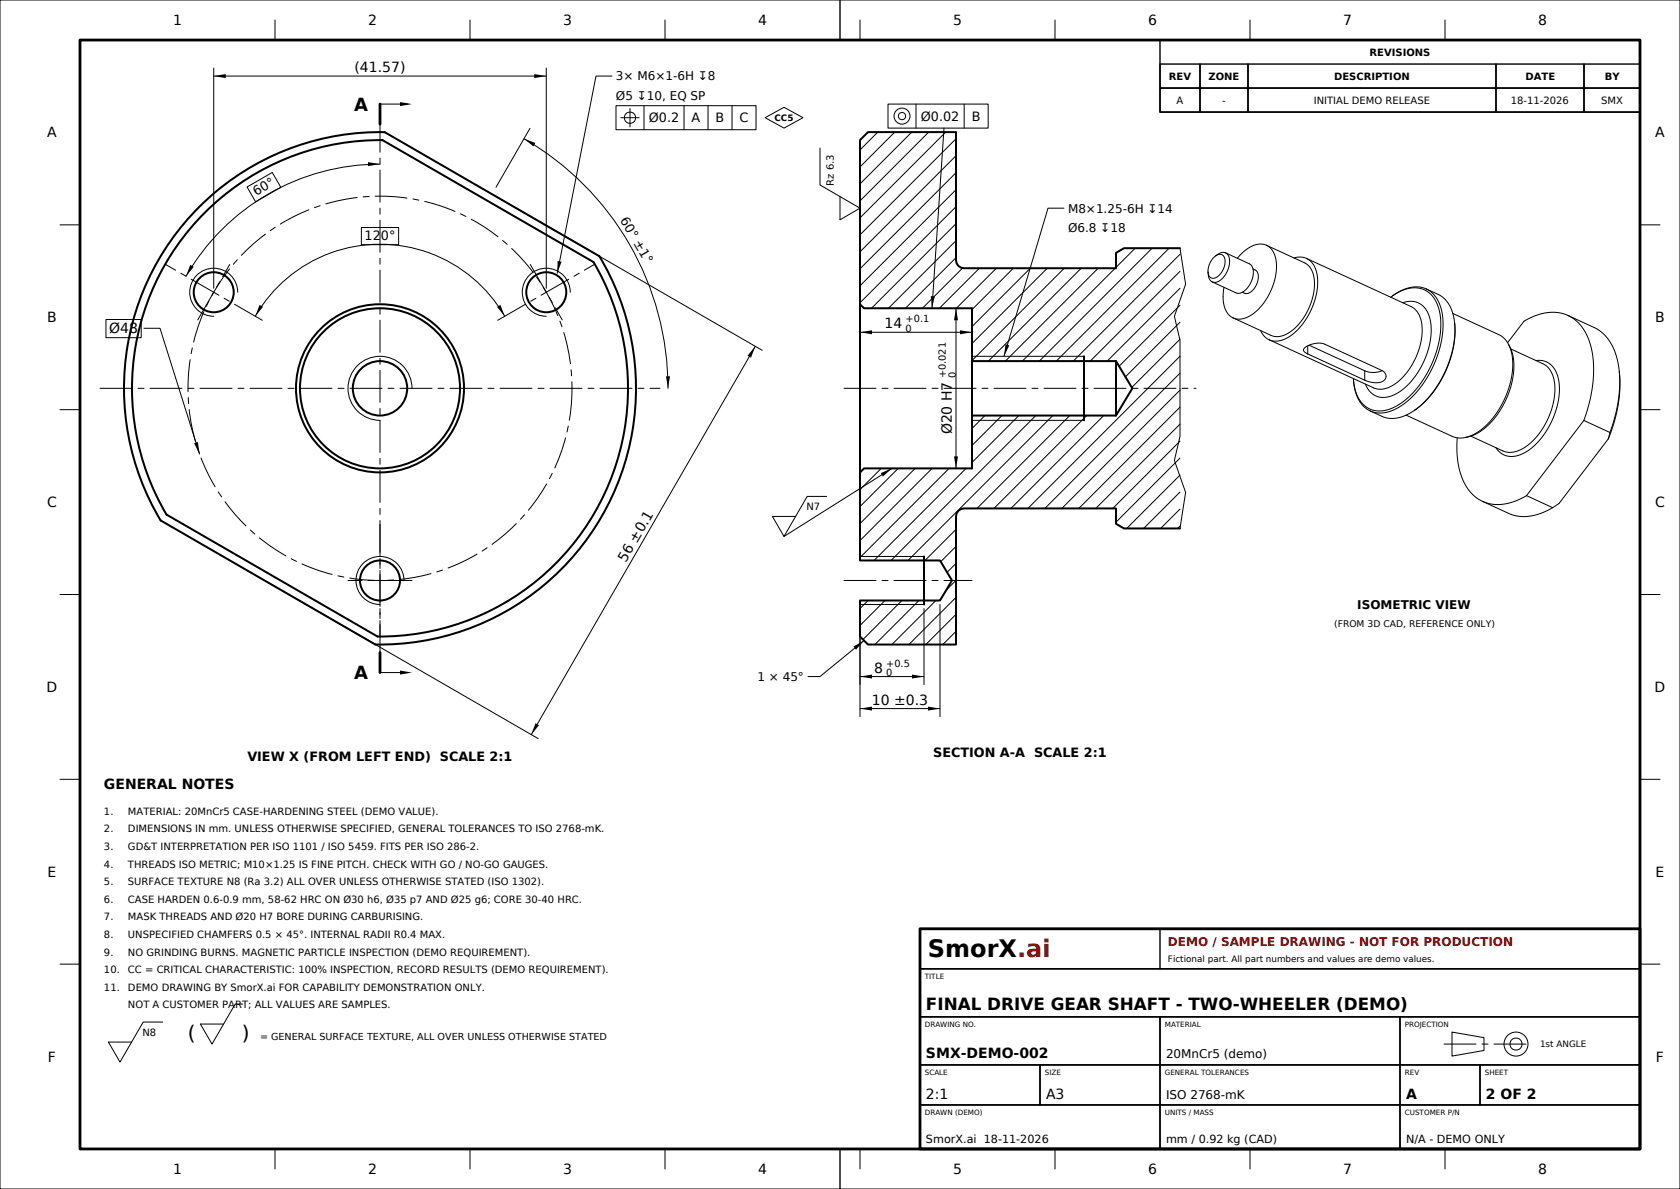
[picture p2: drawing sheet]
<svg xmlns="http://www.w3.org/2000/svg" width="420mm" height="297mm" viewBox="0 0 420 297" stroke-linecap="round" stroke-linejoin="round" font-family="sans-serif">
<g fill="none" stroke="#000" stroke-width=".25">
<path d="M0 0h420v297h-420zM53.4 17v55M53.4 19h83.2M68.8 5v5M117.5 5v5M136.6 17v55M153 19h-4l-9.7 49.2M166.3 5v5M215 5v5M263.7 5v5M312.5 5v5M361.3 5v5"/>
<path d="M95 26h7M131 34.6a72 72 0 0 1 36 62.4M132.5 32l-8.5 14.8M154 26.4h35v6h-35zM155.2 29.4h4.6M157.5 27.1v4.6M161 26.4v6M171 26.4v6M177 26.4v6M183 26.4v6M191.3 29.4l4.7-2.6 4.7 2.6-4.7 2.6zM205 37v9.2l10 5.8-5 2.9v-5.8"/>
<path d="M219.5 33l-4.5 4.5M222 26h25v6h-25zM223.7 33l-8.7 8.7M227.9 33l-12.9 12.9M229 26v6M232.2 33l-17.2 17.2M236 32l-3 45M236.4 33l-21.4 21.4M239 38.9l-24 24M239 34.7l-24 24M241 26v6M15 56.2h5"/>
<path d="M61.8 46.7l6.3-3.6 2.1 3.7-6.3 3.6zM90.3 56.8h9.4v4.3h-9.4zM95 41a56 56 0 0 0-48.5 28M123.9 49l66.6 38.5M239 55.9l-21.1 21.1M239 51.6l-24 24M239 47.4l-24 24M239 43.2l-24 24M266 52h-4l-11 37M410 56.2h5M26.5 79.8h8.8v4.5h-8.8zM59.4 73a6 6 0 0 0-6-6 6 6 0 0 0-6 6 6 6 0 0 0 6 6"/>
<path d="M63.8 79a36 36 0 0 1 62.4 0M142.6 73a6 6 0 0 0-6-6 6 6 0 0 0-6 6 6 6 0 0 0 6 6M239 64.4l-12.6 12.6M239 60.1l-16.9 16.9M239 77v40M240.7 66.9l-10.1 10.1M244.8 67l-10 10M249.1 67l-10 10M253.3 67l-10.3 10.3M257.6 67l-14.6 14.6M261.8 67l-18.8 18.8M266.1 67l-23.1 23.1"/>
<path d="M270.3 67l-23.2 23.2M274.5 67l-23.2 23.2M278.8 67l-23.2 23.2M283.8 62l-4.8 4.8M288 62l-28.2 28.2M292.3 62l-28.2 28.2M295 62l1.4 9-2.8 8 1.4 6v24l-1.4 6 2.8 8-1.4 9M295 76.2l-15.2 15.3M295 72l-18.2 18.2M295 67.8l-22.4 22.4M295 63.5l-26.7 26.7M302 68l.3 1.6 .8 .8"/>
<path d="M303.9 63.9l-.8 .8-.6 1-.4 1.2-.1 1.1M303.9 63.9l1.2-.4 .5 .2 .4 .4 .3 1.4-.5 1.8-1 1.5-1.3 .7h-.5l-.5-.3-.5-1.2M306 71.8l-.2 2.6 .3 2.2 .9 1.8 1.3 1M306.4 63.2l6.4 3 .4 .8 .1 1-.1 1.2-.4 1.3-.7 1.1-.8 .9-.9 .6-.8 .2-6.5-2.9M306.4 63.2l.7 .6 .3 1.1-.1 1.4-.5 1.5-.8 1.3-1 1-1 .4-.9-.1M306.4 63.2l-1.2-.1-1.3 .8M313.3 67.2l.8 .5 .4 .8v1.2l-.4 1.4-.8 1.3-.9 .7-.9 .2-.9-.3M316.6 61.3l9.6 4.4 1.4 1.3 .8 2 .2 2.4-.5 3-.9 2.7-1.5 2.5-1.9 2.3-2.1 1.5-1.9 .7-1.9-.3-9.6-4.4M316.6 61.3l1 .6 .7 1 .5 1.2 .3 1.5-.2 3.5-1.2 3.6-2 3.3-2.5 2.5-1.3 .7-1.3 .4-1.2 .1-1.1-.3M316.6 61.3l-1.6-.3-1.9 .4-1.9 1.3-1.9 1.8M323.5 64.4l1.6-.2 1.5 .4M326.6 64.6l1.1 .7 .8 1.1 .6 1.4 .3 1.6v1.9l-.3 2-1.3 4.1-1 1.9-1.2 1.8-1.4 1.5-1.4 1.2-1.5 .9-1.4 .4-1.4 .1-1.2-.3"/>
<path d="M326.6 64.6l26.1 12 1 .6 .8 1 .6 1.2 .4 3-.4 3.4-1.2 3.6-1.9 3.3-2.4 2.5-2.5 1.6-1.3 .4h-1.3l-1-.3-26.2-12M348.1 73.9l1.6-1 1.6-.6 1.6-.4h1.4l1.4 .3 1.2 .7 1.1 .9 .9 1.3 .6 1.5 .5 1.7 .2 4-.8 4.4-1.6 4.5-2.3 4.1-2.9 3.5-3.2 2.5-1.6 .7-1.6 .5-1.5 .2-1.4-.2-1.3-.5-1.1-.9-.9-1.1-.8-1.4-.5-1.7-.3-1.8M348.1 73.9l-.4 .3M350.7 75.6l2.1-.3 1.9 .4 1.5 1.2 1 1.9 .6 2.5-.1 2.9-.6 3.1-1.2 3-1.7 3.1-1.8 2.3-2 1.8-2.4 1.3-2 .5-2-.4-1.5-1.1-1.1-1.9M356.6 72.2l3.4 1.6 1.7 1.4 1.3 2.4 .7 3.2M356.6 72.2l1 .6 1 .9 1.4 2.4 .7 3.2v3.7a25 25 0 0 1-11.4 19l-1.7 .7-1.8 .4h-1.7l-1.6-.5M356.6 72.2l-2-.5-2 .1-2.3 .8-2.2 1.3M363.2 78.3l11.8 5.4 1.2 .9 1 1.5M392 78.8l7 3.2 2.3 1.8 1.4 1.9 1 2.1 .7 2.4 .4 2.6M392 78.8l2.2 1.5 1.8 2.1 1.4 3 .7 3.2 .3 3.8-.3 4.1-.8 4.2-1.3 4.3M392 78.8l-2-.6-2.3-.2-2.5 .4-2.4 .9-1.8 .9-4.1 5.4M36 82h4l9.9 31.4"/>
<path d="M103 97a8 8 0 0 0-8-8 8 8 0 0 0-8 8 8 8 0 0 0 8 8M188.8 86.5l-56 97M215 83h28M243 89h28M295 93.2l-33.8 33.8M295 89l-38 38M295 84.7l-12.1 12.1M295 80.5l-13.6 13.6M295 97.5l-29.5 29.5M315.1 82.6l.9 1.4 1.3 .9M326.9 88.4l-.7-.4-.3-.4 .1-.5 .4-.4 2.2-.9h2.1l14.8 6.8 .7 .5 .3 .6v.6l-.3 .5-1.2 .7-1.8 .1-2-.6M326.9 88.4l14.3 6.6"/>
<path d="M326.9 86.4v2M327.3 86.2l13.9 6.4M338.3 94.6l.1 .5M338.4 95.1l.4 2.6 .9 2.2 1.3 1.7 1.5 1M341.2 92.6v2.4M345.5 92.6l-2.1 .4-2.2-.4M363.7 80.8v3.4a25.7 25.7 0 0 1-10 18.2M363.7 80.8l-.1 3.9a26.3 26.3 0 0 1-9.9 17.7M377.2 86.1l1 2.7 .3 3.4-.6 3.8-1.4 3.8-2 3.5-2.5 3-2.8 2-2.7 .9M377.2 86.1l.8 2.7 .2 3.4-.7 3.7-1.4 3.7-1.9 3.5-2.4 2.9-2.6 2.1-2.7 1.1M377.7 87.2l8.3 3.8 1 .8 .8 1.2 .8 2.2 .1 2.9-.5 3.2-1.2 3.3-1.7 3.1-2.2 2.5-2.3 1.8-2.1 .9-1.4 .1-1.3-.2-8.3-3.9M384 90.1h1.9l1.6 .8 1.2 1.4 .8 1.9 .4 2.4-.2 2.9-.7 2.9-1 2.7-1.5 2.7-1.7 2.3-2 1.9-2.1 1.3-2 .7-1.8-.1-1.7-.7-1.2-1.4"/>
<path d="M404.8 92.8l.2 4-.4 4.2-1 4.2-1.5 4.4M404.8 92.8l.1 3.6-.3 3.8-.9 3.9-1.2 3.9M15 102.3h5M216.1 117l-1.1 1.1M220.3 117l-5.3 5.3M223 117l-27 17M224.5 117l-9.5 9.5M228.8 117l-13.8 13.8M233 117l-18 18M237.3 117l-22.3 22.3M241.5 117l-23 23M243 105h28"/>
<path d="M246.2 103.8l-3.2 3.2M250.5 103.8l-7.5 7.5M254.7 103.8l-11.7 11.7M259 103.8l-36.2 36.2M263.2 103.8l-36.2 36.2M267.4 103.8l-23.2 23.2M271.7 103.8l-23.2 23.2M275.9 103.8l-23.2 23.2M295 118.7l-13.3 13.3M295 114.4l-16 16M295 110.2l-16.8 16.8M295 105.9l-21.1 21.1"/>
<path d="M295 101.7l-25.3 25.3M351.5 103.7l11.9 5.4 1.5 .3 1.6-.2M353.7 102.4l-2.9 1.6-2.7 .5-2-.3-3.6-1.6M364.3 109.4l-.1 3.4 .4 3.2 .7 2.9 1.2 2.5a9.5 9.5 0 0 0 4.1 3.8M396 105l-14.4 18.8M396 105l6.5 3M402.1 109.6l-12.3 16.2-1.6 1M402.5 108l-.4 1.6M410 102.3h5M206.7 124h-4.9l-5.8 10-2.9-5h5.8M215 139h16M239 136.5l-3.8 3.8"/>
<path d="M239 132.2l-7.8 7.8M295 131.4l-.6 .6M295 127.2l-4.8 4.8M295 122.9l-9.1 9.1M370.6 125.2l7 3.2 2.4 .6h2l1.9-.4 2-.7 2.3-1.1M381.6 123.8l-2.9 1.4-2.9 .7h-2.7l-2.5-.7M381.6 123.8l6.6 3M15 148.5h5M67.9 146l66.7 38.5M101 145a6 6 0 0 0-6-6 6 6 0 0 0-6 6 6 6 0 0 0 6 6M216 160l-11 9h-3M217 150l-2 2"/>
<path d="M221.2 150l-6.2 6.2M225.5 150l-9.8 9.7M229.7 150l-11 11M231 151h-16v28M231 152v19M234 150l-11 11M235 151v28M239 157.7l-3.3 3.3M239 153.5l-7.5 7.5M239 149.2l-11.8 11.8M239 145l-2.5 2.4M239 140.7l-2.2 2.3"/>
<path d="M410 148.5h5M95 168h7M215 169h16M215 177h20M15 194.7h5M410 194.7h5M15 240.8h5M40.7 255.3h-4.9l-5.8 10-2.9-5h5.8M60.7 250.8h-1.9l-5.8 10-2.9-5h5.8M363 257.8l8 1.4v3.2l-8 1.4zM410 240.8h5M68.8 287v5"/>
<path d="M117.5 287v5M166.3 287v5M215 287v5M263.7 287v5M312.5 287v5M361.3 287v5"/>
<circle cx="157.5" cy="29.4" r="1.41"/>
<circle cx="225.5" cy="29" r=".91"/>
<circle cx="225.5" cy="29" r="2"/>
<circle cx="379" cy="260.8" r="1.51"/>
<circle cx="379" cy="260.8" r="3"/>
</g>
<path d="M20 10h390v277h-390zM95 26v5M95 163v5M230 232h180v55h-180z" fill="none" stroke="#000" stroke-width=".7"/>
<g fill="none" stroke="#000" stroke-width=".35">
<path d="M210 0v10M290 16h10v6h-10zM290 10h120v18h-120zM300 16h12v6h-12zM312 16h62v6h-62zM374 16h22v6h-22zM396 16h14v6h-14zM290 22h10v6h-10zM300 22h12v6h-12zM312 22h62v6h-62zM374 22h22v6h-22zM396 22h14v6h-14z"/>
<path d="M230 232h180v10h-180zM290 232v10M230 242h180v12h-180zM230 254h60v12h-60zM290 254h60v12h-60zM350 254h60v12h-60zM230 266h30v10h-30zM230 276h60v11h-60zM260 266h30v10h-30zM290 266h60v10h-60zM290 276h60v11h-60zM350 266h20v10h-20z"/>
<path d="M350 276h60v11h-60zM370 266h40v10h-40zM210 287v10"/>
</g>
<g fill="none" stroke="#000" stroke-width=".25" stroke-dasharray="8 1.5 1.5 1.5">
<path d="M49.4 79.9l8-13.8M132.6 66.1l8 13.8M25 97h140M65.6 80l-24.3-14M124.4 80l24.3-14M211 97h88M95 131v28M103 145h-16M211 145h32M95 163v-132M361 260.8h22"/>
<circle cx="95" cy="97" r="48"/>
</g>
<g fill="none" stroke="#000" stroke-width=".5">
<path d="M49.4 52.1a64 64 0 0 1 46.8-19.1l53.6 31a64 64 0 0 1-56 97l-53.6-31a64 64 0 0 1 9.2-77.9zM50.7 53.6a62 62 0 0 1 44.9-18.6l52.8 30.5a62 62 0 0 1-54 93.5l-52.8-30.5a62 62 0 0 1 9.1-74.9zM215 76v42M243 77v40M295 62h-14l-2 1.2v3.8h-38a2 2 0 0 1-2-2v-32h-22l-2 2v41l1 1h27v13.2h36l4.1 6.8-4.1 6.8h-36v13.2h-27l-1 1v22h20l3 5-3 5h-20v9l2 2h22v-32a2 2 0 0 1 2-2h38v3.8l2 1.2h14M271 89v16M279 90.2v13.6M231 139v12"/>
<circle cx="53.4" cy="73" r="5"/>
<circle cx="136.6" cy="73" r="5"/>
<circle cx="95" cy="97" r="20"/>
<circle cx="95" cy="97" r="21"/>
<circle cx="95" cy="97" r="6.8"/>
<circle cx="95" cy="145" r="5"/>
</g>
<g fill="#000">
<path d="M53.4 19l3-.5v1zM133.6 18.5l3 .5-3 .5zM100 25.5l3 .5-3 .5zM131 34.6l2.8 1.1-.5 .9zM92 40.5l3 .5-3 .5zM47.6 66.2l.8 .5-1.9 2.3zM64.9 76.2l.9 .5-2 2.3zM124.2 76.7l.9-.5 1.1 2.8zM139.4 65.2l1 .2-1.1 2.8zM232.7 74h1l-.7 3zM239 77l.5 3h-1zM166.5 94h1l-.5 3z"/>
<path d="M188.8 86.5l-1 2.9-.9-.5zM215 83l3-.5v1zM240 82.5l3 .5-3 .5zM251.4 86l.9 .3-1.3 2.7zM48.5 110.7l1-.3 .4 3zM220.2 118.2l2.8-1.2-2.3 2zM238.5 114h1l-.5 3zM213.4 161.5l2.6-1.5-2 2.3zM100 167.5l3 .5-3 .5zM215 169l3-.5v1zM215 177l3-.5v1zM228 168.5l3 .5-3 .5z"/>
<path d="M232 176.5l3 .5-3 .5zM133.9 180.6l.9 .5-2 2.4z"/>
</g>
<text font-size="6" x="232" y="239">SmorX.ai</text>
<g font-size="5">
<text x="47" y="259.8">(</text>
<text x="60.5" y="259.8">)</text>
</g>
<g font-size="4.5">
<text x="88.5" y="27.6">A</text>
<text x="88.5" y="169.6">A</text>
</g>
<text font-size="4.2" x="231.5" y="252.4">FINAL DRIVE GEAR SHAFT - TWO-WHEELER (DEMO)</text>
<g font-size="3.5">
<text x="43.3" y="6.3">1</text>
<text x="92" y="6.3">2</text>
<text x="140.8" y="6.3">3</text>
<text x="189.5" y="6.3">4</text>
<text x="238.3" y="6.3">5</text>
<text x="287" y="6.3">6</text>
<text x="335.8" y="6.3">7</text>
<text x="384.5" y="6.3">8</text>
<text x="88.6" y="18">(41.57)</text>
<text x="11.8" y="34.3">A</text>
<text x="413.8" y="34.3">A</text>
<text x="11.8" y="80.5">B</text>
<text x="27.3" y="83.2">Ø48</text>
<text x="221.2" y="82">14</text>
<text x="413.8" y="80.5">B</text>
<text x="238" y="108.5" transform="rotate(-90 238 108.5)">Ø20 H7</text>
<text x="11.8" y="126.7">C</text>
<text x="413.8" y="126.7">C</text>
<text x="156.4" y="140.6" transform="rotate(-60 156.4 140.6)">56 ±0.1</text>
<text x="218.5" y="168">8</text>
<text x="11.7" y="172.8">D</text>
<text x="413.7" y="172.8">D</text>
<text x="218" y="176">10 ±0.3</text>
<text x="26" y="197">GENERAL NOTES</text>
<text x="11.9" y="219">E</text>
<text x="413.9" y="219">E</text>
<text x="12" y="265.2">F</text>
<text x="231.5" y="264.4">SMX-DEMO-002</text>
<text x="414" y="265.2">F</text>
<text x="231.5" y="274.4">2:1</text>
<text x="261.5" y="274.4">A3</text>
<text x="351.5" y="274.4">A</text>
<text x="371.5" y="274.4">2 OF 2</text>
<text x="43.3" y="293.3">1</text>
<text x="92" y="293.3">2</text>
<text x="140.8" y="293.3">3</text>
<text x="189.5" y="293.3">4</text>
<text x="238.3" y="293.3">5</text>
<text x="287" y="293.3">6</text>
<text x="335.8" y="293.3">7</text>
<text x="384.5" y="293.3">8</text>
</g>
<g font-size="3.2">
<text x="162.2" y="30.6">Ø0.2</text>
<text x="172.9" y="30.6">A</text>
<text x="178.9" y="30.6">B</text>
<text x="184.9" y="30.6">C</text>
<text x="230.2" y="30.2">Ø0.02</text>
<text x="242.9" y="30.2">B</text>
<text x="64" y="49.1" transform="rotate(-30 64 49.1)">60°</text>
<text x="91.1" y="60">120°</text>
<text x="155" y="54.9" transform="rotate(60 155 54.9)">60° ±1°</text>
<text x="61.8" y="190">VIEW X (FROM LEFT END) SCALE 2:1</text>
<text x="233.3" y="189">SECTION A-A SCALE 2:1</text>
</g>
<g font-size="3">
<text x="154" y="20.1">3× M6×1-6H ↧8</text>
<text x="154" y="24.9">Ø5 ↧10, EQ SP</text>
<text x="267" y="53.1">M8×1.25-6H ↧14</text>
<text x="267" y="57.9">Ø6.8 ↧18</text>
<text x="339.3" y="152">ISOMETRIC VIEW</text>
<text x="189.4" y="170.1">1 × 45°</text>
<text x="291.5" y="264.4">20MnCr5 (demo)</text>
<text x="291.5" y="274.4">ISO 2768-mK</text>
</g>
<text font-size="3" fill="#c00000" x="292" y="236.4">DEMO / SAMPLE DRAWING - NOT FOR PRODUCTION</text>
<g font-size="2.8">
<text x="231.5" y="285.4">SmorX.ai 18-11-2026</text>
<text x="291.5" y="285.4">mm / 0.92 kg (CAD)</text>
<text x="351.5" y="285.4">N/A - DEMO ONLY</text>
</g>
<g font-size="2.5">
<text x="342.4" y="13.9">REVISIONS</text>
<text x="292.2" y="19.9">REV</text>
<text x="302.1" y="19.9">ZONE</text>
<text x="333.5" y="19.9">DESCRIPTION</text>
<text x="381.4" y="19.9">DATE</text>
<text x="401.2" y="19.9">BY</text>
<text x="294.1" y="25.9">A</text>
<text x="305.6" y="25.9">-</text>
<text x="328.5" y="25.9">INITIAL DEMO RELEASE</text>
<text x="377.7" y="25.9">18-11-2026</text>
<text x="400.3" y="25.9">SMX</text>
<text x="208.5" y="46.4" transform="rotate(-90 208.5 46.4)">Rz 6.3</text>
<text x="226.4" y="80.5">+0.1</text>
<text x="226.4" y="82.9">0</text>
<text x="236.5" y="94.5" transform="rotate(-90 236.5 94.5)">+0.021</text>
<text x="238.9" y="94.5" transform="rotate(-90 238.9 94.5)">0</text>
<text x="201.6" y="127.5">N7</text>
<text x="221.5" y="166.5">+0.5</text>
<text x="221.5" y="168.9">0</text>
<text x="26" y="203.5">1.</text>
<text x="32" y="203.5">MATERIAL: 20MnCr5 CASE-HARDENING STEEL (DEMO VALUE).</text>
<text x="26" y="207.9">2.</text>
<text x="32" y="207.9">DIMENSIONS IN mm. UNLESS OTHERWISE SPECIFIED, GENERAL TOLERANCES TO ISO 2768-mK.</text>
<text x="26" y="212.3">3.</text>
<text x="32" y="212.3">GD&amp;T INTERPRETATION PER ISO 1101 / ISO 5459. FITS PER ISO 286-2.</text>
<text x="26" y="216.7">4.</text>
<text x="26" y="221.1">5.</text>
<text x="32" y="216.7">THREADS ISO METRIC; M10×1.25 IS FINE PITCH. CHECK WITH GO / NO-GO GAUGES.</text>
<text x="32" y="221.1">SURFACE TEXTURE N8 (Ra 3.2) ALL OVER UNLESS OTHERWISE STATED (ISO 1302).</text>
<text x="26" y="225.5">6.</text>
<text x="32" y="225.5">CASE HARDEN 0.6-0.9 mm, 58-62 HRC ON Ø30 h6, Ø35 p7 AND Ø25 g6; CORE 30-40 HRC.</text>
<text x="26" y="229.9">7.</text>
<text x="32" y="229.9">MASK THREADS AND Ø20 H7 BORE DURING CARBURISING.</text>
<text x="26" y="234.3">8.</text>
<text x="26" y="238.7">9.</text>
<text x="32" y="234.3">UNSPECIFIED CHAMFERS 0.5 × 45°. INTERNAL RADII R0.4 MAX.</text>
<text x="32" y="238.7">NO GRINDING BURNS. MAGNETIC PARTICLE INSPECTION (DEMO REQUIREMENT).</text>
<text x="26" y="243.1">10.</text>
<text x="32" y="243.1">CC = CRITICAL CHARACTERISTIC: 100% INSPECTION, RECORD RESULTS (DEMO REQUIREMENT).</text>
<text x="26" y="247.5">11.</text>
<text x="32" y="247.5">DEMO DRAWING BY SmorX.ai FOR CAPABILITY DEMONSTRATION ONLY.</text>
<text x="32" y="251.9">NOT A CUSTOMER PART; ALL VALUES ARE SAMPLES.</text>
<text x="35.6" y="258.8">N8</text>
</g>
<text font-size="2.4" x="65" y="259.8">= GENERAL SURFACE TEXTURE, ALL OVER UNLESS OTHERWISE STATED</text>
<text font-size="2.3" x="333.5" y="156.5">(FROM 3D CAD, REFERENCE ONLY)</text>
<g font-size="2.2">
<text x="193.6" y="30.2">CC5</text>
<text x="292" y="240.4">Fictional part. All part numbers and values are demo values.</text>
<text x="385" y="261.6">1st ANGLE</text>
</g>
<g font-size="1.8">
<text x="231.2" y="244.5">TITLE</text>
<text x="231.2" y="256.5">DRAWING NO.</text>
<text x="291.2" y="256.5">MATERIAL</text>
<text x="351.2" y="256.5">PROJECTION</text>
<text x="231.2" y="268.5">SCALE</text>
<text x="261.2" y="268.5">SIZE</text>
<text x="291.2" y="268.5">GENERAL TOLERANCES</text>
<text x="351.2" y="268.5">REV</text>
<text x="371.2" y="268.5">SHEET</text>
<text x="231.2" y="278.5">DRAWN (DEMO)</text>
<text x="291.2" y="278.5">UNITS / MASS</text>
<text x="351.2" y="278.5">CUSTOMER P/N</text>
</g>
</svg>
